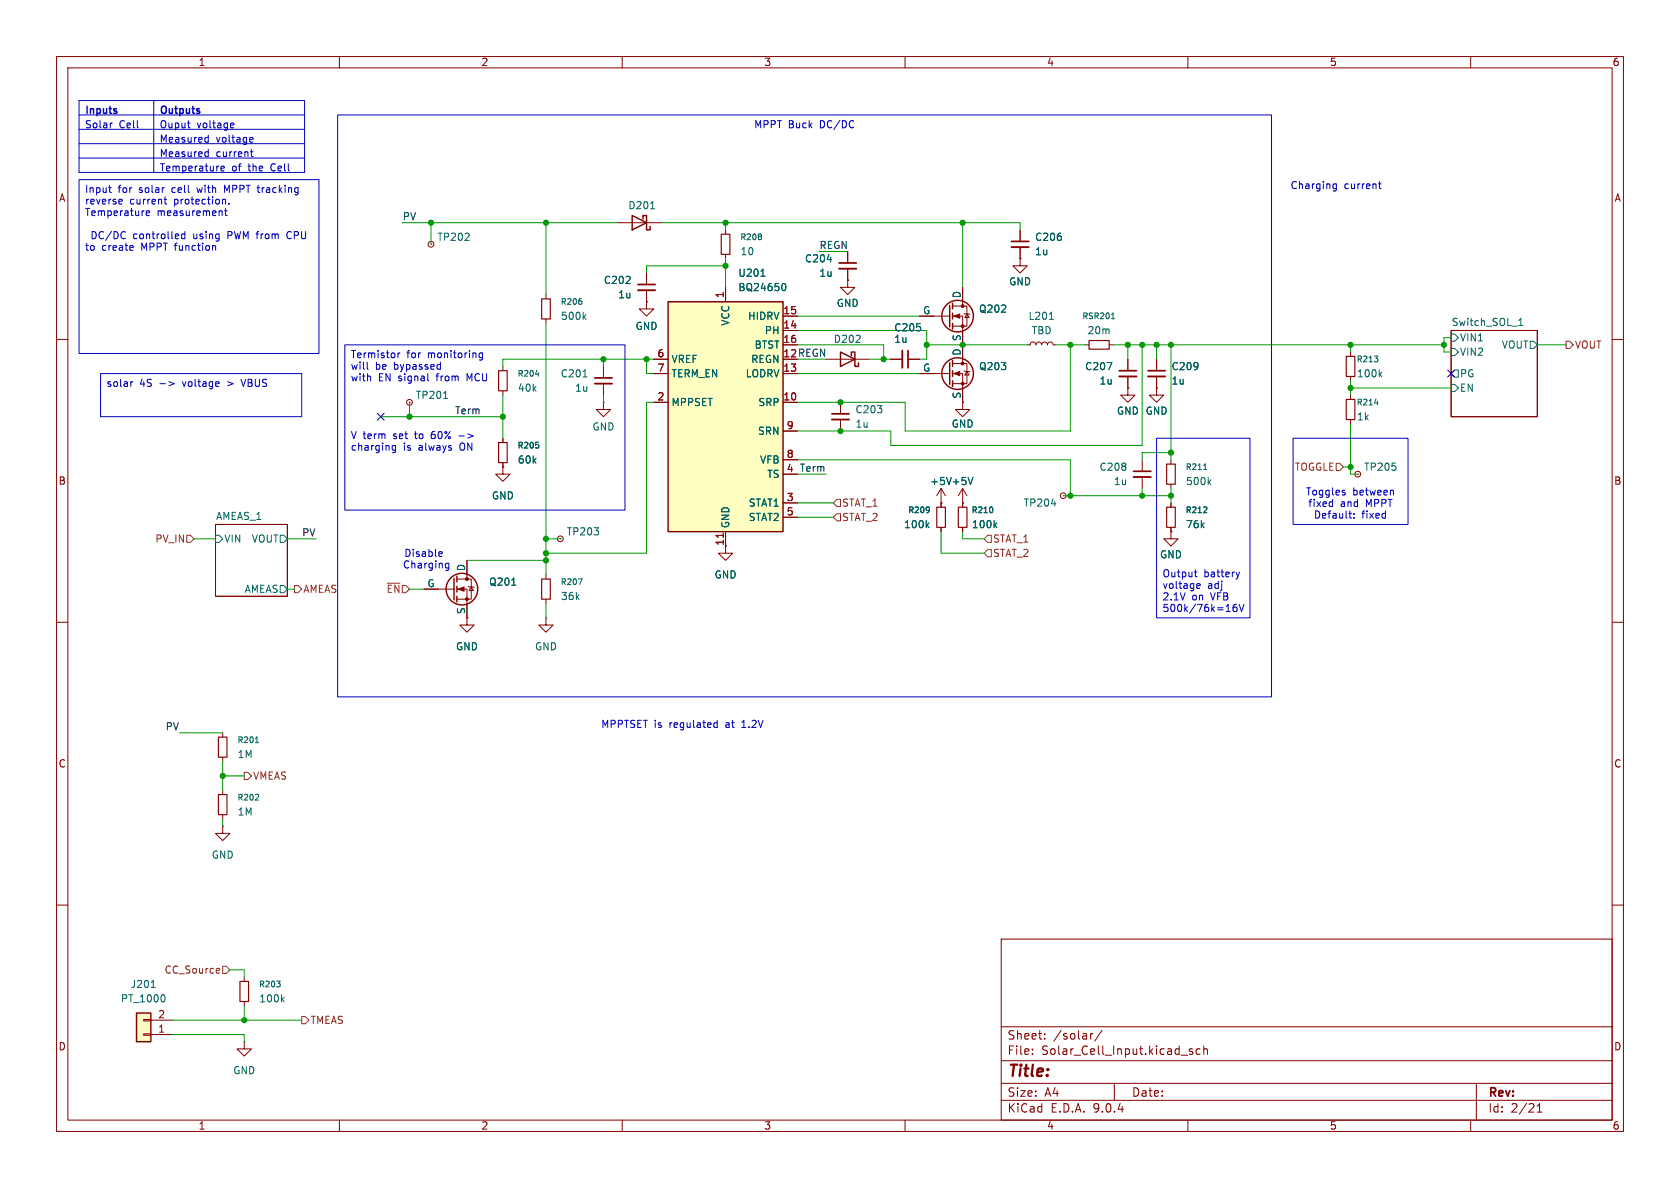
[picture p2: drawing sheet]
<svg xmlns="http://www.w3.org/2000/svg" width="297mm" height="210mm" viewBox="0 0 297 210" stroke-linecap="round" stroke-linejoin="round" font-family="sans-serif">
<g fill="none" stroke="#840000" stroke-width=".18">
<path d="M10 10h277v190h-277zM12 12h273v186h-273zM60 10v2M110 10v2M160 10v2M210 10v2M260 10v2M109.2 39.4h7.6M128.3 40.6v.8M128.3 45v.7M149.9 44.5v2M149.9 47.5v2"/>
<path d="M256.5 58.4h15.3v15.3h-15.3zM10 60h2M148.6 71.1v2.1M148.6 74.2v2M162.6 66h5.3M168.4 64.3h2.5v3.5h-2.5M168.4 66h1.8v5.1M170.2 61v3.3M170.4 65.5l.2 .2h.7l.1 .1M170.9 65.7l.4 .6h-.7zM204.5 68.6v1.3h-1.3l1.3 1.2 1.2-1.2h-1.2M204.5 68.6h.1"/>
<path d="M204.5 63.5v2M204.5 66.5v2.1M238.8 69.9v.7M238.8 74.2v.7M285 60h2M38.1 92.7h12.7v12.7h-12.7zM207 94v1.3h-1.3l1.3 1.2 1.3-1.2h-1.3M207 94h.1M207 81.3v.7M207 85.6v.8M207 88.9v.8M207 93.2v.8"/>
<path d="M240 83.8h.1M10 110h2M285 110h2M10 160h2M177 166h108v32h-108zM285 160h2M60 198v2M110 198v2M160 198v2M177 194.5h108M177 191.5h108M177 187.5h108"/>
<path d="M177 181.5h108M182.5 186.3v.1M182.5 185.5v.1M184.7 183.6v.1M184.7 182.8v.1M192.8 182.7v1M193.2 182.7l-.2 .1-.2 .2M194.8 182.1l-1.3 2M197 191.5v3M210 198v2M210.8 185.5l-.3-.1-.3 .2 .1 .2 .5 .2v.3h-.6M212.2 185.5l-.5-.1-.2 .3v.4l.1 .2h.6"/>
<path d="M212.8 185.5l.2-.1 .4 .1 .1 .9M212.8 184.9v1.5M260 198v2M261 191.5v6.5M271.7 196.6h.9M271.7 195.5l.5-.4v1.5"/>
<circle cx="240" cy="83.8" r=".51"/>
</g>
<g fill="none" stroke="#006464" stroke-width=".18">
<path d="M115 36.9h.7M134.6 41.5v.2M134.6 41.9v.4M146.2 45.9h.8M256.5 59.1h.7l.6 .6-.6 .6h-.7zM268.5 57.5h.7M268.5 56.6l.4-.3v1.2M243 71.2h.6M256.5 67.9h.7l.6 .7-.6 .6h-.7zM256.5 61.6h.7l.6 .6-.6 .7h-.7zM257.2 65.4h.6v1.3h-.6l-.7-.7zM270.5 60.3h.6l.7 .7-.7 .6h-.6z"/>
<path d="M38.1 94.6h.6l.7 .7-.7 .6h-.6zM49.5 94.6h.7l.6 .7-.6 .6h-.7zM212.7 90.6h.7M212.8 83h.6M213.3 89.7v.4M213.7 85.2l.4 .5M214.1 84.8l-.5 .5M49.5 103.5h.7l.6 .6-.6 .7h-.7z"/>
</g>
<path d="M127.5 41.4h1.5v3.6h-1.5zM238 70.6h1.5v3.6h-1.5zM206.2 82h1.6v3.6h-1.6zM206.2 89.7h1.6v3.5h-1.6z" fill="none" stroke="#840000" stroke-width=".2"/>
<path d="M148.3 46.5h3.1M147.1 73.2h3M202.9 65.5h3.1" fill="none" stroke="#840000" stroke-width=".3"/>
<path d="M148.3 47.5h3.1M147.1 74.2h3M202.9 66.5h3.1" fill="none" stroke="#840000" stroke-width=".33"/>
<g fill="none" stroke="#840000" stroke-width=".25">
<path d="M111.8 38.1l2.5 1.3-2.5 1.2zM113.7 38.7v-.6h.6v2.5h.6v-.6M167.9 64.1v3.8M168.4 63.8v1M168.4 65.5v1M168.4 67.3v1"/>
<circle cx="169.3" cy="66" r="2.79"/>
</g>
<g fill="#840000" stroke="#840000" stroke-width=".18">
<path d="M168.7 66l1-.3v.7z"/>
<circle cx="170.2" cy="64.3" r=".25"/>
<circle cx="170.2" cy="67.8" r=".25"/>
</g>
<path d="M118.1 53.3h20.3v40.7h-20.3z" fill="#ffffc2"/>
<path d="M118.1 53.3h20.3v40.7h-20.3zM148.6 62.2l2.5 1.3-2.5 1.3zM150.5 62.9v-.7h.6v2.6h.7v-.7" fill="none" stroke="#840000" stroke-width=".25"/>
<g fill="none" stroke="#840000" stroke-width=".18">
<path d="M128.3 50.8v2.5M138.4 55.9h2.6M138.4 58.4h2.6M149.9 49.5v1.3h1.2l-1.2 1.3-1.3-1.3h1.3M149.9 49.5h.1M180.3 45.7v1.3h-1.2l1.2 1.3 1.3-1.3h-1.3M180.3 45.7h.1M180.3 40.6v2.1M180.3 43.7v2M115.6 63.5h2.5M115.6 66h2.5M115.6 71.1h2.5"/>
<path d="M138.4 66h2.6M138.4 71.1h2.6M138.4 61h2.6M138.4 76.2h2.6M146 63.5h7.7M128.3 94v2.5M138.4 81.3h2.6M138.4 83.8h2.6M138.4 88.9h2.6M138.4 91.4h2.6M201.9 81.3v2M201.9 84.3v2.1"/>
<path d="M39.4 129.5v.8M39.4 133.9v.7M39.4 139.7v.8M39.4 144v.8M43.2 172.7v.8M43.2 177v.8M43.2 184.2v1.2h1.2l-1.2 1.3-1.3-1.3h1.3M43.2 184.2h.1"/>
</g>
<path d="M127.9 94.3v.7" fill="none" stroke="#a90000" stroke-width=".18"/>
<path d="M134.5 48.8h.7M138.4 50.2l.1-.1a.68 .68 0 0 1 .4 .6 .68 .68 0 0 1-.4 .7l-.1-.1M45.1 131.3h.6M45.1 141.4h.6M45.7 140.5v.4M48.9 173.4h.6l-.3 .4M49.5 173.9v.5M49.9 176.6l.3 .5M50.2 176.3l-.4 .4" fill="none" stroke="#006464" stroke-width=".18"/>
<path d="M178.8 42.7h3.1M200.4 83.3h3.1" fill="none" stroke="#840000" stroke-width=".3"/>
<path d="M178.8 43.7h3.1M200.4 84.3h3.1" fill="none" stroke="#840000" stroke-width=".33"/>
<path d="M38.6 130.3h1.5v3.6h-1.5zM38.6 140.5h1.5v3.5h-1.5zM42.4 173.5h1.5v3.5h-1.5z" fill="none" stroke="#840000" stroke-width=".2"/>
<path d="M24.1 179.1h2.6v5.1h-2.6z" fill="#ffffc2"/>
<g fill="none" stroke="#840000" stroke-width=".25">
<path d="M167.9 54v3.8M168.4 53.6v1M168.4 55.4v1M168.4 57.2v1M80.3 102.2v3.8M80.8 101.9v1M80.8 103.6v1M80.8 105.4v1M24.1 179.1h2.6v5.1h-2.6z"/>
<circle cx="169.3" cy="55.9" r="2.79"/>
<circle cx="81.7" cy="104.1" r="2.79"/>
</g>
<g fill="none" stroke="#840000" stroke-width=".18">
<path d="M76.2 43.2h.1M96.5 52.1v.7M96.5 56.4v.8M114.3 53.3v1.3h1.3l-1.3 1.3-1.3-1.3h1.3M114.3 53.3h.1M114.3 48.3v2M114.3 51.3v2M128.3 50.8v2.5M138.4 55.9h2.6M138.4 58.4h2.6M149.9 49.5h.1M149.9 44.5v2"/>
<path d="M149.9 47.5v2M162.6 55.9h5.3M168.4 54.1h2.5v3.6h-2.5M168.4 55.9h1.8v7.6M170.2 50.8v3.3M170.4 55.4l.2 .1h.7l.1 .1M170.9 55.5l.4 .6h-.7zM180.3 45.7h.1M180.3 40.6v2.1M180.3 43.7v2M72.4 71.1h.1M88.9 64.8v.7"/>
<path d="M88.9 69.1v.8M88.9 77.5v.7M106.7 71.1v1.3h1.2l-1.2 1.3-1.3-1.3h1.3M106.7 71.1h.1M106.7 64.8v2M106.7 67.8v2.1M115.6 63.5h2.5M115.6 66h2.5M115.6 71.1h2.5M138.4 61h2.6M138.4 66h2.6M138.4 71.1h2.6"/>
<path d="M138.4 76.2h2.6M157.5 63.5h2M160.5 63.5h2.1M162.6 66h2.5M170.2 71.1v1.3h1.2l-1.2 1.3-1.3-1.3h1.3M170.2 71.1h.1M170.2 68.6v2.5M181.6 61h.5l.2-.4 .3-.1 .4 .1 .1 .4 .2-.4 .3-.1 .4 .1 .1 .4 .2-.4 .4-.1 .3 .1 .2 .4 .1-.4 .4-.1 .3 .1 .2 .4h.5M191.8 61h.7M196.1 61h.7M199.4 68.6v1.3h1.3l-1.3 1.2-1.3-1.2h1.3M199.4 68.6h.1"/>
<path d="M199.4 63.5v2M199.4 66.5v2.1M204.5 68.6h.1M204.5 63.5v2M204.5 66.5v2.1M238.8 62.2v.8M238.8 66.5v.8M82.5 99.1v3.3M88.9 82.6v1.2h1.3l-1.3 1.3-1.3-1.3h1.3M88.9 82.6h.1M88.9 81.8v.8M99.1 95.3h.1"/>
<path d="M128.3 94v3.8h1.2l-1.2 1.3-1.3-1.3h1.3M138.4 81.3h2.6M138.4 83.8h2.6M138.4 88.9h2.6M138.4 91.4h2.6M166.4 88.9h.1M166.4 86.4l-.8 1.2M166.4 86.4l.7 1.2M166.4 86.4v3.3M166.4 93.2v.8M170.2 88.9h.1M170.2 86.4v3.3"/>
<path d="M170.2 93.2v.8M170.2 86.4l-.8 1.2M170.2 86.4l.7 1.2M188 87.6h.1M207 94h.1M207 88.9v.8M207 93.2v.8M74.9 104.1h5.4M80.8 102.4h2.5v3.5h-2.5M80.8 104.1h1.7v5.1M82.5 109.2v1.3h1.3l-1.3 1.3-1.2-1.3h1.2M82.5 109.2h.1"/>
<path d="M82.8 103.6l.1 .2h.8l.1 .1M83.3 103.8l.4 .6h-.8zM96.5 109.2v1.3h1.3l-1.3 1.3-1.3-1.3h1.3M96.5 109.2h.1M96.5 101.6v.8M96.5 105.9v.8M39.4 146.1v1.2h1.2l-1.2 1.3-1.3-1.3h1.3M39.4 146.1h.1M25.4 182.8h1.3v.2h-1.3zM25.4 180.2h1.3v.3h-1.3zM26.7 182.9h3.8M26.7 180.3h3.8"/>
<circle cx="76.2" cy="43.2" r=".51"/>
<circle cx="72.4" cy="71.1" r=".51"/>
<circle cx="99.1" cy="95.3" r=".51"/>
<circle cx="188" cy="87.6" r=".51"/>
</g>
<g fill="none" stroke="#006464" stroke-width=".18">
<path d="M102.8 53.3v.4M103.2 56l.4 .5M103.6 55.6l-.5 .5M134.5 48.8h.7M138.4 50.2l.1-.1a.68 .68 0 0 1 .4 .6 .68 .68 0 0 1-.4 .7l-.1-.1M146.2 45.9h.8M185.5 56.5h.7M196.5 56.3h.6M78.4 70.4h.7M94.7 66.2h.6M95.2 78.7v.4M103.1 66.6h.7"/>
<path d="M195.7 64.1h.9l-.6 1.3M243 62.9h.6l-.3 .4M243.5 63.4v.5M243.9 66.1l.4 .5M244.3 65.8l-.5 .5M163.9 92.8l.3 .5M164.2 92.4l-.4 .5M164.3 89.7v.7M164.3 90.1h.1M172 84.4l-.4 1.3M175.5 89.8v.6M175.9 92.8l.3 .5"/>
<path d="M176.2 92.4l-.5 .5M185.9 89.1h.8M212.7 90.6h.7M213.3 89.7v.4M90.5 103.4h.7M102.2 102.3h.7l-.4 1M26.7 174.6h.8M29 175.9l.2 .4-.2 .7"/>
</g>
<g fill="#840000" stroke="#840000" stroke-width=".18">
<path d="M168.7 55.9l1-.4v.8z"/>
<path d="M81 104.1l1-.3v.7z"/>
<circle cx="170.2" cy="54.1" r=".25"/>
<circle cx="170.2" cy="57.7" r=".25"/>
<circle cx="82.5" cy="102.4" r=".25"/>
<circle cx="82.5" cy="105.9" r=".25"/>
</g>
<path d="M112.8 50.3h3M105.2 66.8h3M160.5 62v3M197.9 65.5h3" fill="none" stroke="#840000" stroke-width=".3"/>
<path d="M112.8 51.3h3M105.2 67.8h3M159.5 62v3M197.9 66.5h3" fill="none" stroke="#840000" stroke-width=".33"/>
<path d="M95.8 52.8h1.5v3.6h-1.5zM88.1 78.2h1.6v3.6h-1.6zM88.1 65.5h1.6v3.6h-1.6zM192.5 60.2h3.6v1.5h-3.6zM238 63h1.5v3.5h-1.5zM165.6 89.7h1.5v3.5h-1.5zM169.4 89.7h1.5v3.5h-1.5zM95.8 102.4h1.5v3.5h-1.5z" fill="none" stroke="#840000" stroke-width=".2"/>
<g fill="none" stroke="#725600" stroke-width=".18">
<path d="M276.9 60.3h.6l.6 .7-.6 .6h-.6zM33 94.6h.7l.6 .7-.6 .6h-.7zM148 88.3h.6v1.2h-.6l-.7-.6zM148 90.8h.6v1.3h-.6l-.7-.7zM174.6 97.2h.7v1.2h-.7l-.6-.6zM174.6 94.6h.7v1.3h-.7l-.6-.6zM236.2 81.9h.7l.6 .7-.6 .6h-.7zM52.1 103.5h.6l.6 .6-.6 .7h-.6zM68.5 103.1h2.2M43.2 136.5h.6l.6 .7-.6 .6h-.6zM38.7 171.2l.1 .3-.6 .1M38.8 172h-.1"/>
<path d="M39.4 170.8h.6l.6 .7-.6 .6h-.6zM53.3 179.7h.7l.6 .6-.6 .7h-.7z"/>
</g>
<path d="M15.4 18.8v1.2M19.4 18.8v1.1M28.6 19l.2-.2 .5 .2M31.1 18.8v1.1M34.1 18.8v1.1" fill="none" stroke="#0000c2" stroke-width=".25"/>
<g fill="none" stroke="#0000c2" stroke-width=".18">
<path d="M14 17.8h39.8v12.7h-39.8zM27.2 17.8v12.7M14 31.8h42.4v30.7h-42.4zM14 20.3h39.8M14 22.9h39.8M14 25.4h39.8M14 27.9h39.8M19.2 33.2h.5M19.4 34h.3M19.9 21.7l-.3 .1M21.2 35.2l.4 .1v.2l-.6 .1M21.6 36l-.4 .1"/>
<path d="M25.8 37.7l.7-.1-.1-.3h-.4l-.2 .1 .1 .7h.5M29 35.2h.5M29.2 34.8v1.1l.3 .2M33.1 21.7h.5M33.5 22.6h.1M36.5 24.3h.3M36.5 26.8l.3 .1M36.8 23.9v1.2M36.8 26.4v1.3M36.8 25.1h-.3M36.8 27.6l-.3 .1M39.1 29.8l.6-.1-.1-.3h-.4l-.1 .1v.7h.5"/>
<path d="M39.3 37.4v.7M39.5 35.2l.4 .2v.7M39.7 37.3h.5M39.9 36.8v1.1l.3 .2M40.1 33.7l-.4-.9v1.2M40.5 35.9v.2M40.9 21.7l.4 .1 .1 .3-.7 .1M41.3 22.5l-.4 .1M44.3 26.8h.4M44.3 24.3h.4v.3l-.6 .1M44.4 26.4v1.1l.3 .2M44.7 25.1h-.4"/>
<path d="M59.7 20.3h165.1v102.9h-165.1zM235.7 33.2l.2 .1h.4M236.3 32.5v1l-.3 .3-.3-.1M236.3 32.6l-.4-.1-.2 .1M243.7 32.5h.5M243.9 32.1v1.1l.3 .1M23.4 43.4l.1 .3-.6 .1M23.5 44.2h-.1M32.7 40.9v1.3M32.7 41.4h-.4l-.2 .2 .1 .5h.5M38.1 43.6v.6M51.1 40.9a.68 .68 0 0 0-.4 .7 .68 .68 0 0 0 .4 .6"/>
<path d="M17.8 66h35.5v7.7h-35.5zM23.5 67.5l-.4 .2M28.3 67.8h.9M29.8 67.5l1 .3-1 .4M42.6 67l.4 1.3M61 61h49.5v29.2h-49.5zM64.9 64v1.1l.2 .2M69.9 78.7v1.1l-.2 .2h-.3M69.9 78.8l-.3-.1-.3 .3 .2 .5h.4M70.4 62.4v.8M70.7 62.4l-.3 .2M75.6 67.1l.2 .2"/>
<path d="M77.9 64v1.3M77.9 65.2l-.2 .1M81.1 77.1h1M85.3 62.4h-.4l-.2 .2 .1 .6h.5M85.3 62.4v1l-.2 .3-.3-.1M204.5 77.5h16.5v31.7h-16.5zM228.6 77.5h20.3v15.2h-20.3zM77.8 97.5l.3 .1 .1 .2-.6 .1M78.1 98.3l-.3 .1M79.3 99.6v1l-.2 .2h-.3M79.3 99.6h-.3l-.2 .1M235.2 88.7l.4 .1"/>
<path d="M235.6 88.3v1.2M235.6 89.5h-.4M237.5 87.1h.3v.2l-.2 .2h-.2M237.5 86.7h.3M238.5 90.7h.4M238.7 91.5l.2 .1M239.4 91.5v.1M239.4 90.8v.1M246.3 86.7v.8M78.8 100.3l.2 .1h.3M211.1 101.1h.5M211.3 100.7v1.1l.3 .2"/>
<path d="M211.6 104h.5M211.6 103.2h.4l.2 .3-.6 .1M216.8 108.1h.7M218.6 106.8l-.4 .1a.86 .86 0 0 0 0 1.2l.4-.1 .1-.4-.2-.3h-.3l-.2 .3M219.1 106.8l.4 1.3 .4-1.3M219.1 101.1l-.3 .9M126.3 128.5h.5M126.3 127.8h.5M126.8 127.3v1.3M131.1 128.6h.8M131.3 127.6l-.2 .1"/>
</g>
<g fill="none" stroke="#009600" stroke-width=".18">
<path d="M71.1 39.4h38.1M76.2 39.4v3.8M96.5 39.4v12.7M116.8 39.4h63.5v1.2M128.3 39.4v1.2M170.2 39.4v11.4M96.5 57.2v44.4M128.3 47h-14v1.3M128.3 45.7v5.1M141 58.4h22.8v5.1h-1.2M141 55.9h21.6M144.8 44.5h5.1"/>
<path d="M256.5 59.7h-1.2v2.5h1.2M67.3 73.7h21.6M72.4 71.1v2.6M88.9 69.9v7.6M106.7 63.5v1.3M106.7 69.9v1.2M114.3 63.5v2.5h1.3M115.6 63.5h-26.7v1.3M115.6 71.1h-1.3v26.7h-17.8M141 61h15.2v2.5M141 63.5h5M141 66h21.6"/>
<path d="M153.7 63.5h3.8M163.8 61h17.8M186.7 61h5.1M189.2 61v15.2h-29.2v-5.1h-19M196.8 61h58.5M199.4 61v2.5M201.9 61v17.7h-44.4v-2.5h-16.5M204.5 61v2.5M207 61v20.3M238.8 74.9v8.9h1.2M238.8 61v1.2M238.8 67.3v2.6"/>
<path d="M238.8 68.6h17.7M271.8 61h5.1M34.3 95.3h3.8M50.8 95.3h5.1M82.5 99.1h14M96.5 95.3h2.6M141 81.3h48.2v6.3M141 83.8h5M141 88.9h6.3M141 91.4h6.3M166.4 94v3.8h7.6M170.2 94v1.3h3.8"/>
<path d="M188 87.6h19M201.9 86.4v1.2M207 86.4v2.5M207 80h-5.1v1.3M237.5 82.6h1.3M50.8 104.1h1.3M72.4 104.1h2.5M96.5 106.7v2.5M31.7 129.5h7.7M39.4 137.2h3.8M39.4 134.6v5.1M39.4 144.8v1.3"/>
<path d="M40.6 171.5h2.6v1.2M43.2 177.8v2.5M30.5 180.3h22.8M30.5 182.9h12.7v1.3"/>
</g>
<path d="M66.7 73.1l1.2 1.2M67.9 73.1l-1.2 1.2M255.9 65.4l1.2 1.2M257.1 65.4l-1.2 1.2" fill="none" stroke="#000084" stroke-width=".18"/>
<path d="M127.9 94.3v.7" fill="none" stroke="#a90000" stroke-width=".18"/>
<g fill="#009600" stroke="#009600" stroke-width=".18">
<circle cx="207" cy="87.6" r=".46"/>
<circle cx="207" cy="80" r=".46"/>
<circle cx="238.8" cy="61" r=".46"/>
<circle cx="238.8" cy="68.6" r=".46"/>
<circle cx="207" cy="61" r=".46"/>
<circle cx="204.5" cy="61" r=".46"/>
<circle cx="201.9" cy="61" r=".46"/>
<circle cx="201.9" cy="87.6" r=".46"/>
<circle cx="189.2" cy="87.6" r=".46"/>
<circle cx="114.3" cy="63.5" r=".46"/>
<circle cx="148.6" cy="71.1" r=".46"/>
<circle cx="148.6" cy="76.2" r=".46"/>
<circle cx="156.2" cy="63.5" r=".46"/>
<circle cx="238.8" cy="82.6" r=".46"/>
<circle cx="255.3" cy="61" r=".46"/>
<circle cx="170.2" cy="39.4" r=".46"/>
<circle cx="163.8" cy="61" r=".46"/>
<circle cx="170.2" cy="61" r=".46"/>
<circle cx="189.2" cy="61" r=".46"/>
<circle cx="199.4" cy="61" r=".46"/>
<circle cx="88.9" cy="73.7" r=".46"/>
<circle cx="106.7" cy="63.5" r=".46"/>
<circle cx="96.5" cy="95.3" r=".46"/>
<circle cx="96.5" cy="97.8" r=".46"/>
<circle cx="96.5" cy="99.1" r=".46"/>
<circle cx="76.2" cy="39.4" r=".46"/>
<circle cx="72.4" cy="73.7" r=".46"/>
<circle cx="128.3" cy="47" r=".46"/>
<circle cx="128.3" cy="39.4" r=".46"/>
<circle cx="96.5" cy="39.4" r=".46"/>
<circle cx="43.2" cy="180.3" r=".46"/>
<circle cx="39.4" cy="137.2" r=".46"/>
</g>
<text font-size="2.8" fill="#840000" x="178" y="190.9">Title:</text>
<g font-size="2.1" fill="#840000">
<text x="178" y="184">Sheet:</text>
<text x="186.2" y="184">/solar/</text>
<text x="178" y="186.7">File:</text>
<text x="184.1" y="186.7">Solar_Cell_Input.kicad_sch</text>
<text x="178" y="196.9">KiCad</text>
<text x="178" y="194.1">Size:</text>
<text x="184.7" y="194.1">A4</text>
<text x="185.7" y="196.9">E.D.A.</text>
<text x="193.3" y="196.9">9.0.4</text>
<text x="200" y="194.1">Date:</text>
<text x="263" y="194.3">Rev:</text>
<text x="263" y="196.9">Id:</text>
<text x="267.1" y="196.9">2/21</text>
</g>
<g font-size="1.8" fill="#840000">
<text x="35" y="11.9">1</text>
<text x="85" y="11.9">2</text>
<text x="135" y="11.9">3</text>
<text x="185" y="11.9">4</text>
<text x="235" y="11.9">5</text>
<text x="285" y="11.9">6</text>
<text x="10.3" y="35.9">A</text>
<text x="285.3" y="35.9">A</text>
<text x="138.4" y="63.2">12 REGN</text>
<text x="10.3" y="85.9">B</text>
<text x="285.3" y="85.9">B</text>
<text x="10.3" y="135.9">C</text>
<text x="285.3" y="135.9">C</text>
<text x="10.3" y="185.9">D</text>
<text x="285.3" y="185.9">D</text>
<text x="35" y="199.9">1</text>
<text x="85" y="199.9">2</text>
<text x="135" y="199.9">3</text>
<text x="185" y="199.9">4</text>
<text x="235" y="199.9">5</text>
<text x="285" y="199.9">6</text>
</g>
<g font-size="1.8" fill="#0000c2">
<text x="14.9" y="20.8">Inputs</text>
<text x="14.9" y="23">Solar</text>
<text x="21.1" y="23">Cell</text>
<text x="28.1" y="20.8">Outputs</text>
<text x="28.1" y="23">Ouput</text>
<text x="34.8" y="23">voltage</text>
<text x="133.2" y="23">MPPT Buck</text>
<text x="145.1" y="23">DC/DC</text>
<text x="28.1" y="25.5">Measured</text>
<text x="28.1" y="28.1">Measured</text>
<text x="38.2" y="25.5">voltage</text>
<text x="38.2" y="28.1">current</text>
<text x="14.9" y="34.4">Input</text>
<text x="20.9" y="34.4">for</text>
<text x="24.7" y="34.4">solar</text>
<text x="28.1" y="30.6">Temperature</text>
<text x="30.7" y="34.4">cell</text>
<text x="35.3" y="34.4">with</text>
<text x="40.3" y="34.4">MPPT tracking</text>
<text x="41" y="30.6">of</text>
<text x="44" y="30.6">the</text>
<text x="48.2" y="30.6">Cell</text>
<text x="228" y="33.6">Charging</text>
<text x="237.6" y="33.6">current</text>
<text x="14.9" y="36.5">reverse</text>
<text x="14.9" y="38.5">Temperature</text>
<text x="22.9" y="36.5">current</text>
<text x="27.8" y="38.5">measurement</text>
<text x="30.9" y="36.5">protection.</text>
<text x="14.9" y="44.7">to</text>
<text x="16.1" y="42.6">DC/DC</text>
<text x="18" y="44.7">create</text>
<text x="23.7" y="42.6">controlled</text>
<text x="25.1" y="44.7">MPPT function</text>
<text x="34.5" y="42.6">using</text>
<text x="40.7" y="42.6">PWM from</text>
<text x="51.6" y="42.6">CPU</text>
<text x="61.9" y="63.6">Termistor</text>
<text x="61.9" y="65.7">will</text>
<text x="66.3" y="65.7">be</text>
<text x="69.8" y="65.7">bypassed</text>
<text x="71.9" y="63.6">for</text>
<text x="75.7" y="63.6">monitoring</text>
<text x="18.7" y="68.7">solar</text>
<text x="24.7" y="68.7">4S</text>
<text x="32.6" y="68.7">voltage</text>
<text x="40.7" y="68.7">&gt;</text>
<text x="43.4" y="68.7">VBUS</text>
<text x="61.9" y="67.7">with</text>
<text x="66.9" y="67.7">EN signal</text>
<text x="77.5" y="67.7">from</text>
<text x="83" y="67.7">MCU</text>
<text x="61.9" y="78">V term</text>
<text x="69.6" y="78">set</text>
<text x="73.6" y="78">to</text>
<text x="76.7" y="78">60%</text>
<text x="81.7" y="78">-&gt;</text>
<text x="61.9" y="80">charging</text>
<text x="71.3" y="80">is</text>
<text x="74.1" y="80">always</text>
<text x="81.6" y="80">ON</text>
<text x="230.8" y="87.7">Toggles</text>
<text x="231.2" y="89.7">fixed</text>
<text x="237" y="89.7">and</text>
<text x="239.1" y="87.7">between</text>
<text x="241.6" y="89.7">MPPT</text>
<text x="232.2" y="91.8">Default:</text>
<text x="240.7" y="91.8">fixed</text>
<text x="71.1" y="100.7">Charging</text>
<text x="71.4" y="98.7">Disable</text>
<text x="205.4" y="102.1">Output</text>
<text x="205.4" y="104.2">voltage</text>
<text x="205.4" y="106.2">2.1V</text>
<text x="210.7" y="106.2">on</text>
<text x="212.8" y="102.1">battery</text>
<text x="213.5" y="104.2">adj</text>
<text x="214.2" y="106.2">VFB</text>
<text x="205.4" y="108.3">500k/76k=16V</text>
<text x="106.2" y="128.9">MPPTSET is</text>
<text x="118.4" y="128.9">regulated</text>
<text x="128.6" y="128.9">at</text>
<text x="131.6" y="128.9">1.2V</text>
</g>
<g font-size="1.8" fill="#0f0f0f">
<text x="71.1" y="39">PV</text>
<text x="144.8" y="44.1">REGN</text>
<text x="80.4" y="73.3">Term</text>
<text x="141.3" y="83.5">Term</text>
<text x="53.3" y="94.9">PV</text>
<text x="29.2" y="129.2">PV</text>
</g>
<g font-size="1.8" fill="#006464">
<text x="111" y="37.2">D201</text>
<text x="77.2" y="42.8">TP202</text>
<text x="130.8" y="45.3">10</text>
<text x="142.2" y="46.6">C204</text>
<text x="182.9" y="42.8">C206</text>
<text x="182.9" y="45.3">1u</text>
<text x="106.6" y="50.4">C202</text>
<text x="109.2" y="52.9">1u</text>
<text x="130.4" y="49.1">U201</text>
<text x="130.4" y="51.7">BQ24650</text>
<text x="144.7" y="49.1">1u</text>
<text x="169.9" y="52.8" transform="rotate(-90 169.9 52.8)">D</text>
<text x="178.3" y="50.6">GND</text>
<text x="99.1" y="56.7">500k</text>
<text x="112.3" y="58.5">GND</text>
<text x="129.1" y="57.7" transform="rotate(-90 129.1 57.7)">VCC</text>
<text x="132.2" y="56.7">HIDRV</text>
<text x="135.1" y="59.3">PH</text>
<text x="147.8" y="54.5">GND</text>
<text x="158" y="58.8">C205</text>
<text x="163.1" y="55.6">G</text>
<text x="173" y="55.5">Q202</text>
<text x="181.7" y="56.7">L201</text>
<text x="182.3" y="59.3">TBD</text>
<text x="192.2" y="59.3">20m</text>
<text x="256.5" y="57.7">Switch_SOL_1</text>
<text x="118.6" y="64.4">VREF</text>
<text x="132.7" y="64.4">REGN</text>
<text x="133.3" y="61.8">BTST</text>
<text x="147.3" y="60.8">D202</text>
<text x="158" y="60.8">1u</text>
<text x="163.1" y="65.8">G</text>
<text x="169.9" y="63" transform="rotate(-90 169.9 63)">D</text>
<text x="169.9" y="60.4" transform="rotate(-90 169.9 60.4)">S</text>
<text x="173" y="65.6">Q203</text>
<text x="191.7" y="65.6">C207</text>
<text x="207" y="65.6">C209</text>
<text x="258" y="60.6">VIN1</text>
<text x="258" y="63.1">VIN2</text>
<text x="265.4" y="61.8">VOUT</text>
<text x="73.4" y="70.7">TP201</text>
<text x="91.4" y="69.4">40k</text>
<text x="99" y="66.9">C201</text>
<text x="101.6" y="69.4">1u</text>
<text x="118.6" y="66.9">TERM_EN</text>
<text x="118.6" y="72">MPPSET</text>
<text x="131.7" y="66.9">LODRV</text>
<text x="134" y="72">SRP</text>
<text x="169.9" y="70.6" transform="rotate(-90 169.9 70.6)">S</text>
<text x="194.3" y="68.2">1u</text>
<text x="207" y="68.2">1u</text>
<text x="239.8" y="66.9">100k</text>
<text x="258" y="69.4">EN</text>
<text x="258" y="66.9">PG</text>
<text x="104.6" y="76.3">GND</text>
<text x="133.9" y="77.1">SRN</text>
<text x="151.1" y="73.3">C203</text>
<text x="151.1" y="75.8">1u</text>
<text x="168.1" y="75.8">GND</text>
<text x="197.4" y="73.5">GND</text>
<text x="202.4" y="73.5">GND</text>
<text x="239.8" y="74.5">1k</text>
<text x="91.4" y="82.1">60k</text>
<text x="134.3" y="82.1">VFB</text>
<text x="194.3" y="83.4">C208</text>
<text x="241.1" y="83.4">TP205</text>
<text x="86.9" y="88.5">GND</text>
<text x="132.3" y="89.8">STAT1</text>
<text x="135.5" y="84.7">TS</text>
<text x="164.3" y="86">+5V +5V</text>
<text x="180.9" y="89.8">TP204</text>
<text x="196.8" y="86">1u</text>
<text x="209.6" y="86">500k</text>
<text x="38.1" y="92">AMEAS_1</text>
<text x="100.1" y="94.8">TP203</text>
<text x="129.1" y="93.5" transform="rotate(-90 129.1 93.5)">GND</text>
<text x="132.3" y="92.3">STAT2</text>
<text x="159.7" y="93.6">100k</text>
<text x="171.7" y="93.6">100k</text>
<text x="209.6" y="93.6">76k</text>
<text x="39.6" y="96.1">VIN</text>
<text x="44.4" y="96.1">VOUT</text>
<text x="82.3" y="101.1" transform="rotate(-90 82.3 101.1)">D</text>
<text x="205" y="98.9">GND</text>
<text x="43.1" y="105">AMEAS</text>
<text x="75.5" y="103.9">G</text>
<text x="86.4" y="103.7">Q201</text>
<text x="99.1" y="106.3">36k</text>
<text x="126.2" y="102.5">GND</text>
<text x="82.3" y="108.7" transform="rotate(-90 82.3 108.7)">S</text>
<text x="80.5" y="115.2">GND</text>
<text x="94.5" y="115.2">GND</text>
<text x="41.9" y="134.2">1M</text>
<text x="41.9" y="144.4">1M</text>
<text x="37.3" y="152">GND</text>
<text x="21.3" y="177.4">PT_1000</text>
<text x="23" y="174.9">J201</text>
<text x="45.7" y="177.4">100k</text>
<text x="41.1" y="190.1">GND</text>
</g>
<g font-size="1.8" fill="#a90000">
<text x="128" y="52.8" transform="rotate(-90 128 52.8)">1</text>
<text x="138.4" y="55.6">15</text>
<text x="138.4" y="58.2">14</text>
<text x="116.1" y="63.2">6</text>
<text x="116.1" y="65.8">7</text>
<text x="138.4" y="60.7">16</text>
<text x="138.4" y="65.8">13</text>
<text x="138.4" y="63.2">12</text>
<text x="116.1" y="70.9">2</text>
<text x="138.4" y="70.9">10</text>
<text x="139" y="75.9">9</text>
<text x="139" y="81">8</text>
<text x="139" y="83.6">4</text>
<text x="139" y="88.6">3</text>
<text x="139" y="91.2">5</text>
<text x="128" y="96.6" transform="rotate(-90 128 96.6)">11</text>
<text x="27.9" y="182.6">1</text>
<text x="27.9" y="180.1">2</text>
</g>
<g font-size="1.8" fill="#725600">
<text x="278.3" y="61.8">VOUT</text>
<text x="228.8" y="83.4">TOGGLE</text>
<text x="148.8" y="89.8">STAT_1</text>
<text x="148.8" y="92.3">STAT_2</text>
<text x="27.4" y="96.1">PV_IN</text>
<text x="175.5" y="98.7">STAT_2</text>
<text x="175.5" y="96.1">STAT_1</text>
<text x="53.5" y="105">AMEAS</text>
<text x="68.2" y="105">~{EN}</text>
<text x="44.6" y="138">VMEAS</text>
<text x="29" y="172.3">CC_Source</text>
<text x="54.8" y="181.2">TMEAS</text>
</g>
<g font-size="1.4" fill="#006464">
<text x="130.8" y="42.6">R208</text>
<text x="99" y="54.1">R206</text>
<text x="191.2" y="56.6">RSR201</text>
<text x="239.7" y="64.2">R213</text>
<text x="91.4" y="66.8">R204</text>
<text x="239.7" y="71.9">R214</text>
<text x="91.4" y="79.5">R205</text>
<text x="209.5" y="83.3">R211</text>
<text x="160.5" y="90.9">R209</text>
<text x="171.7" y="90.9">R210</text>
<text x="209.5" y="90.9">R212</text>
<text x="99" y="103.6">R207</text>
<text x="41.9" y="131.5">R201</text>
<text x="41.9" y="141.7">R202</text>
<text x="45.7" y="174.7">R203</text>
</g>
</svg>
